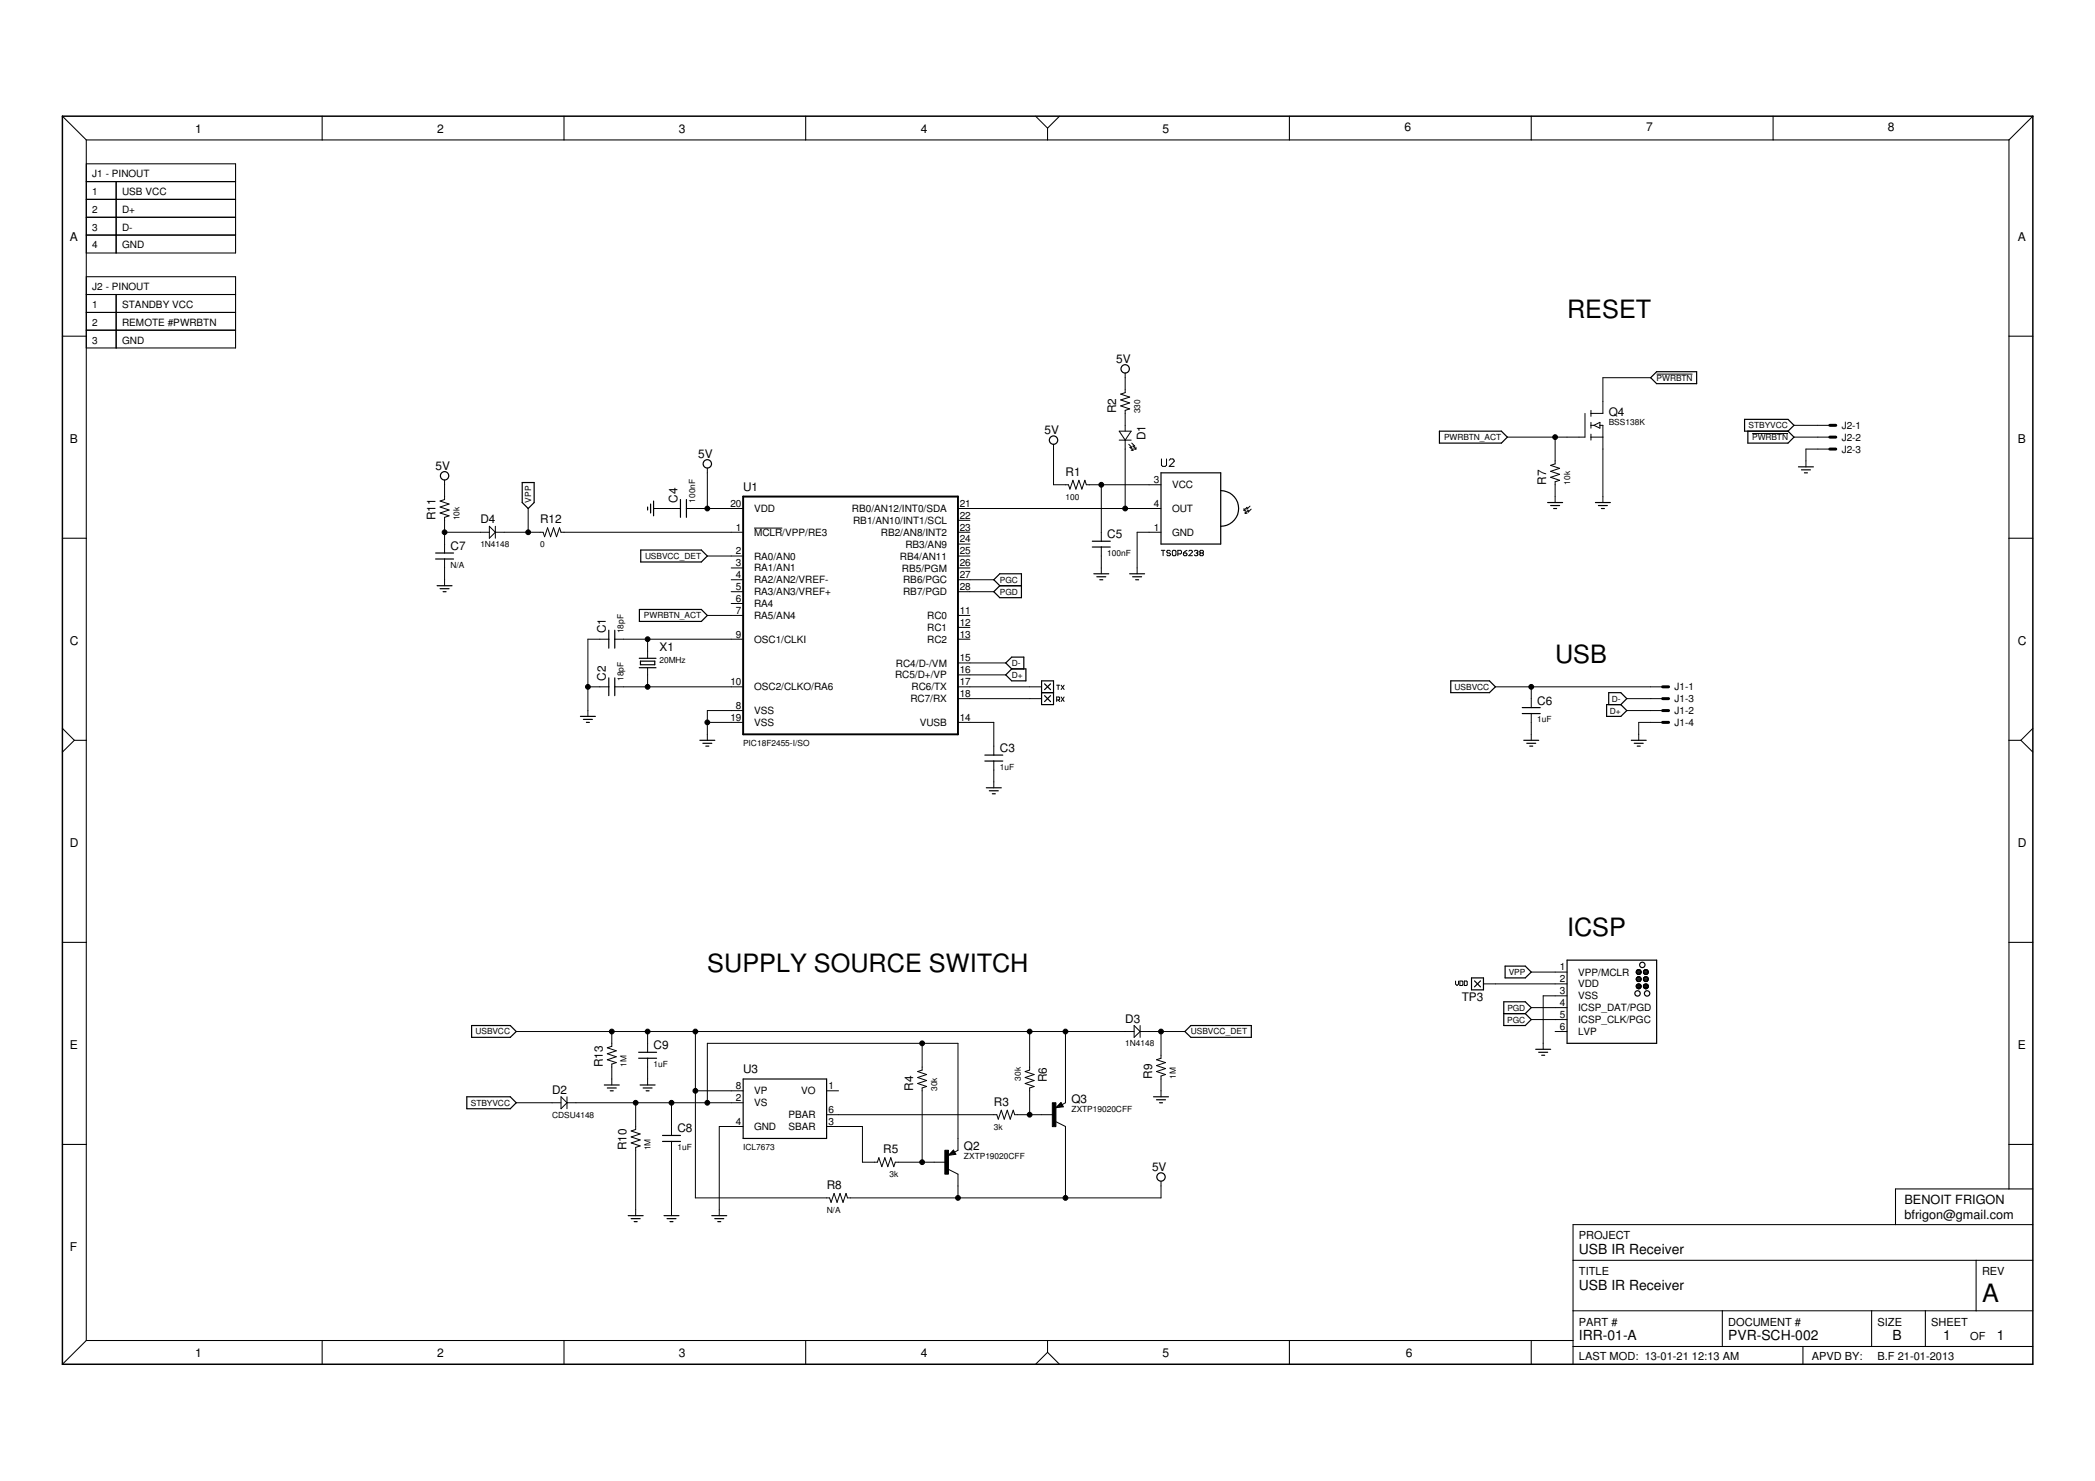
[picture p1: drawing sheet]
<svg xmlns="http://www.w3.org/2000/svg" width="297mm" height="210mm" viewBox="0 0 297 210" stroke-linecap="round" stroke-linejoin="round" font-family="sans-serif">
<g fill="none" stroke="#000" stroke-width=".14">
<path d="M159.5 52.9v2.7l-.6 .3 1.3 .4-1.3 .4 1.3 .4-1.3 .4 1.3 .5-.7 .2v2.9M224.7 58.6v3.4h-11M225.6 58.2v.8M225.6 59.9v.8M234 53.5h-6.7v5.1h-1.7M234.9 53h5.1M63 75.4h6.4M63 68v2.8l-.6 .2 1.3 .4-1.3 .5 1.3 .4-1.3 .4 1.3 .4-.7 .2v5.1M63 79.2v3.8M69.4 74.6l.8 .8-.8 .9zM70.2 75.4h6.8l.2 .7 .4-1.3 .5 1.3 .4-1.3 .4 1.3 .4-1.3 .2 .6h25.9M70.2 74.6v1.7"/>
<path d="M74.9 72.1v3.3M92.7 72.1h3.8M97.3 72.1h8.1M100.3 78.8h5.1M100.3 66.3v5.8M106.9 74.8h4M135.8 72.1h28.8M135.8 73.7h1.7M135.8 75.4h1.7M135.8 77.1h1.7M135.8 78.8h1.7M149.4 63v5.7h2.1l.2 .6 .4-1.2 .4 1.2 .5-1.2 .4 1.2 .4-1.2 .2 .6h10.6"/>
<path d="M156.1 68.7v8M156.1 77.5v3.8M158.7 61.1h1.7l-.9 1.3zM158.7 62.4h1.7M159.5 62.4v9.7M160 63l.5 .4h-.3l.4 .4M160.4 63.8h.2M160.5 62.8l.4 .4h-.3l.5 .4M160.6 63.6v.2M160.8 63.6h.3M161.1 63.4v.2M164.6 75.4h-3.4v5.9"/>
<path d="M164.7 78h.5M164.7 65v.9l.1 .2h.4l.2-.2v-.9M164.9 78v.8M165.8 65.2l.1-.2h.4l.2 .2v.2l-.7 .7h.7M165.9 78.1l-.1-.1h-.2l-.2 .3 .2 .1h.2l.1 .2-.1 .2h-.2l-.2-.2M166.3 78h.3l.1 .1v.5l-.1 .2h-.3l-.1-.2v-.5zM167 78.5h.4l.1-.1v-.3l-.1-.1h-.4v.8M167.8 78.4h.4l.1 .2-.1 .2h-.3l-.1-.2zM168.3 78l-.5 .4M168.6 78.1l.1-.1h.2l.2 .1v.2l-.5 .5h.5M169.3 78.1l.2-.1h.2l.1 .1-.1 .3M169.6 78.4h.1"/>
<path d="M169.7 78.4l.1 .1-.1 .3h-.2l-.2-.2M170.2 78.4l-.1-.1 .1-.3h.3l.1 .1-.1 .3M170.2 78.4h.3M170.2 78.4l-.1 .1 .1 .3h.3l.1-.2-.1-.2M176.4 72.1v.2M176.4 72.3h.2M176.6 72.5v.2M176.6 72.7h.2M177.2 71.7l-.4 .5v-.3l-.4 .4M177.4 72.2l-.4 .4v-.3l-.4 .4M220.5 62v3.7l-.6 .3 1.2 .4-1.2 .4 1.2 .4-1.2 .4 1.2 .5-.6 .2v2.9M225.6 62h1.7"/>
<path d="M225.6 60.3h.4M225.6 61.5v.9M226 60.3l.8-.4v.8zM226.8 60.3h.5v10.9M248.4 61.4h5.1M254.4 62h5M254.4 60.3h5M259.4 63.6h-3.3v2.6M83.4 97.3h2.9M86.3 90.6h-2.9v10.9M87.2 90.6h18.2M87.2 97.3h18.2"/>
<path d="M91.8 90.6v2.7M91.8 94.6v2.7M100.3 87.2h5.1M103.7 80.5h1.7M103.7 82.2h1.7M103.7 83.9h1.7M103.7 85.5h1.7M135.8 80.5h1.7M135.8 82.2h5.1M135.8 83.9h5.1M135.8 87.2h1.7M135.8 88.9h1.7"/>
<path d="M135.8 90.6h1.7M135.8 94h6.8M135.8 95.7h6.8M135.8 97.3h11.9M135.8 99h11.9M149.8 97.1h.4M149.8 99.2h.3l.1-.1-.1-.3h-.3v.6M150 97.1v.6M150 99.2l.2 .2M150.5 97.1l.4 .6M150.5 98.8l.4 .6M150.9 97.1l-.4 .6"/>
<path d="M150.9 98.8l-.4 .6M212 97.3h23.7M217.1 97.3v3M230.7 99h5M100.3 102.4h5.1M105.4 100.7h-5.1v4.2M135.8 102.4h5.1v4.6M140.9 107.9v3.8M217.1 101.1v3.8M230.7 100.7h5M235.7 102.4h-3.4v2.5M206.4 139v.5l.2 .2 .2-.2v-.5"/>
<path d="M207 139h.3l.1 .1v.5l-.1 .1h-.3zM207.6 139h.3l.1 .1-.1 .6h-.3zM210.3 139.4h11.9M217.1 137.8h5.1M73.2 146.2h87.6M73.2 156.3h6.3M79.5 155.4l.9 .9-.9 .8zM80.4 156.3h25M80.4 155.4v1.7M86.7 146.2v2.1l-.6 .2 1.3 .4-1.3 .5 1.3 .4-1.3 .4 1.3 .4-.7 .2v3M90.1 156.3v3.8l-.6 .2 1.3 .4-1.3 .4 1.3 .5-1.3 .4 1.3 .4-.7 .2v9.7M91.8 146.2v2.9"/>
<path d="M91.8 150v3.8M95.2 156.3v4.6M98.6 154.6h6.8M98.6 146.2v23.6h19l.2 .6 .5-1.3 .4 1.3 .4-1.3 .4 1.3 .5-1.3 .2 .7h44.4v-2.4M100.3 156.3v-8.4h35.5v15.1l-.5 .3M105.4 159.7h-3.4v12.6M117.2 154.6h1.7M117.2 159.7h5.1v5h2.1l.2-.6 .4 1.3 .5-1.3 .4 1.3 .4-1.3 .4 1.3 .2-.7h7.2M117.2 158h24.1l.2 .6 .5-1.2 .4 1.2 .4-1.2 .4 1.2 .5-1.2 .2 .6h5.5M130.7 147.9v3.8l-.6 .2 1.3 .4-1.3 .4 1.3 .4-1.3 .5 1.3 .4-.7 .2v10.5M146 146.2v5.5l-.6 .2 1.2 .4-1.2 .4 1.2 .4-1.2 .5 1.2 .4-.6 .2v3.8M149.7 159l1.4 .7v10.1"/>
<path d="M150.4 156.3l.4 .6-1.1 .1zM151.1 146.2v10.1l-.5 .3M160.8 145.4l.8 .8-.8 .8zM161.6 146.2h6.4M161.6 145.4v1.6M164.6 146.2v3.8l-.6 .2 1.2 .4-1.2 .4 1.2 .4-1.2 .5 1.2 .4-.6 .2v2.9M217.1 142.8h5.1M217.1 144.5h5.1M220.5 146.2h1.7M222.2 141.1h-3.4v7.6M95.2 161.8v10.5M134.5 165.7l1.3 .7v3.4"/>
<path d="M135.2 163l.3 .6-1 .1z"/>
</g>
<g fill="none" stroke="#000" stroke-width=".17">
<path d="M234.9 52.7h5.7v1.7h-5.7l-.9-.9zM247.4 59.4h6.1l.9 .9-.9 .8h-6.1zM61.8 78.4h2.5M61.8 79.2h2.5M74 68.4h1.7v2.8l-.8 .9-.9-.9zM90.8 78h8.6l.9 .8-.9 .9h-8.6zM91.8 71.9v.4M92.2 71.4v1.3M92.7 71v2.1M96.5 70.8v2.5M97.3 70.8v2.5M154.9 76.7h2.5"/>
<path d="M154.9 77.5h2.5M164.6 67h8.5v10.1h-8.5zM173.1 69.5a2.53 2.53 0 0 1 2.5 2.6 2.53 2.53 0 0 1-2.5 2.5M204.1 61.1h8.8l.8 .9-.8 .8h-8.8zM219.4 71.2h2.2M219.9 71.6h1.2M220.3 72.1h.4M226.2 71.2h2.1M226.6 71.6h1.3M227.1 72.1h.4M247.8 61.1v1.7h5.7l.9-.8-.9-.9M255 66.2h2.1"/>
<path d="M255.4 66.6h1.3M255.8 67h.5M62 83h2.1M62.4 83.4h1.3M62.8 83.9h.4M86.3 89.3v2.6M86.3 96.1v2.5M87.2 89.3v2.6M87.2 96.1v2.5M90.6 94.6h2.4M90.6 93.3h2.4M90.7 86.4h8.7l.9 .8-.9 .9h-8.7z"/>
<path d="M90.8 93.7h2v.5h-2zM140.9 82.2l.9-.9h3v3.4h-3l-.9-.8 .9-.9zM141.8 83h3M142.6 95.7l.8-.9h2.1v1.7h-2.1zM143.4 94.8l-.8-.8 .8-.9h1.8v1.7M147.7 96.5h1.7v3.4h-1.7zM147.7 98.2h1.7M148.1 96.9l.8 .8M148.1 98.6l.8 .8M148.9 96.9l-.8 .8M148.9 98.6l-.8 .8M155.1 81.3h2.1"/>
<path d="M155.5 81.7h1.3M155.9 82.2h.5M160.2 81.3h2.1M160.6 81.7h1.3M161 82.2h.4M205.7 96.5h5.5l.8 .8-.8 .9h-5.5zM227.8 99.9h2l.9 .8-.9 .8h-2zM228.1 99.9v-1.7h1.7l.9 .8-.9 .9M82.3 101.5h2.1M82.7 102h1.3M83.1 102.4h.5M99.2 104.9h2.1"/>
<path d="M99.7 105.3h1.2M100.1 105.7h.4M139.6 107h2.6M139.6 107.9h2.6M139.8 111.7h2.2M140.3 112.1h1.2M140.7 112.5h.4M215.8 100.3h2.6M215.8 101.1h2.6M216 104.9h2.2M216.5 105.3h1.2M216.9 105.7h.4"/>
<path d="M231.3 104.9h2.1M231.7 105.3h1.3M232.1 105.7h.5M208.6 138.6h1.7v1.7h-1.7zM209.1 139l.8 .9M209.9 139l-.8 .9M213.4 136.9h2.9l.8 .9-.8 .8h-2.9zM222.2 136.1h12.7v11.8h-12.7zM232 137.8h.7M232 138.7h.7M232 139.8h.7M232 139.7h.7"/>
<path d="M232 137.6a.34 .34 0 0 1 .4-.2 .34 .34 0 0 1 .3 .4M232 137.6h.7M232 137.6a.34 .34 0 0 0 .1 .4 .34 .34 0 0 0 .4 .1M232 138.9h.7M232.1 138.6h.5M232.1 137.9h.5M232.1 140h.5M232.1 139.6h.5M232.1 137.5h.5M232.1 139h.5M232.2 138.1h.3M232.2 138.5a.34 .34 0 0 0-.1 .5 .34 .34 0 0 0 .5 0 .34 .34 0 0 0-.1-.5"/>
<path d="M232.2 138.5h.3M232.6 137.9l-.1 .2M232.7 137.8l-.1 .1M233 137.8h.7M233 138.7h.7M233 139.8h.7M233 139.7h.7M233 137.6v.3M233 137.6a.34 .34 0 0 1 .4-.2 .34 .34 0 0 1 .3 .4M233 137.9l.2 .2M233 137.6h.7M233 138.9h.7"/>
<path d="M233.1 138.6h.6M233.1 137.9h.6M233.1 139.6a.35 .35 0 0 0 0 .4 .35 .35 0 0 0 .3 .1M233.1 139.6l.3-.2 .2 .2M233.1 140h.5M233.1 139.6h.5M233.1 137.5h.5M233.1 139h.5M233.2 138.1h.3M233.2 138.5a.34 .34 0 0 0-.1 .5 .34 .34 0 0 0 .5 0 .34 .34 0 0 0-.1-.5M233.2 138.5h.3M233.6 139.6a.35 .35 0 0 1-.2 .5"/>
<path d="M233.7 137.9l-.2 .2M233.7 137.8v.1M66.2 155.4h6.1l.9 .9-.9 .8h-6.1zM66.9 145.4h5.4l.9 .8-.9 .8h-5.4zM85.7 153.8h2.1M86.1 154.2h1.3M86.5 154.6h.5M90.6 149.1h2.5M90.6 150h2.5M90.8 153.8h2.1M91.2 154.2h1.3M91.6 154.6h.4"/>
<path d="M105.4 152.9h11.8v8.5h-11.8zM150.4 156.7h-.3l.3-.2 .2 .3-.7 .1 .5-.5 .2 .4M163.6 155.4h2.1M164 155.9h1.2M164.4 156.3h.4M168.8 145.4h8.6v1.6h-8.6l-.8-.8zM213.2 142h3.1l.8 .8-.8 .9 .8 .8-.8 .9h-3.1zM213.2 143.7h3.1M217.7 148.7h2.2M218.2 149.1h1.2M218.6 149.6h.4M89.1 172.3h2.1"/>
<path d="M89.5 172.7h1.3M89.9 173.1h.4M93.9 160.9h2.6M93.9 161.8h2.6M94.1 172.3h2.2M94.6 172.7h1.2M95 173.1h.4M100.9 172.3h2.1M101.3 172.7h1.3M101.8 173.1h.4M135.1 163.4h-.2l.2-.1 .2 .2-.7 .1 .5-.5 .3 .4"/>
<circle cx="159.5" cy="52.3" r=".59"/>
<circle cx="63" cy="67.4" r=".59"/>
<circle cx="100.3" cy="65.7" r=".59"/>
<circle cx="149.4" cy="62.4" r=".59"/>
<circle cx="232.3" cy="139.8" r=".34"/>
<circle cx="232.9" cy="136.8" r=".38"/>
<circle cx="232.2" cy="140.8" r=".38"/>
<circle cx="233.5" cy="140.8" r=".38"/>
<circle cx="164.6" cy="166.8" r=".59"/>
</g>
<g fill="none" stroke="#000" stroke-width=".15">
<path d="M8.8 16.5l3.4 3.3M12.2 19.8v170.2M12.2 19.8h272.6M45.7 16.5v3.3M80 16.5v3.3M114.2 16.5v3.3M146.8 16.5l1.7 1.7M148.5 18.2v1.6M150.2 16.5l-1.7 1.7M182.8 16.5v3.3M217.1 16.5v3.3M251.4 16.5v3.3"/>
<path d="M284.8 19.8v148.7M288.2 16.5l-3.4 3.3M12.2 28.3h21.2M12.2 25.7h21.2M12.2 30.8h21.2M12.2 33.3h21.2M12.2 23.2h21.2v12.7h-21.2M12.2 39.2h21.2v10.1h-21.2M16.5 25.7v10.2M8.8 47.6h3.4M12.2 44.3h21.2M12.2 41.7h21.2"/>
<path d="M12.2 46.8h21.2M16.5 41.7v7.6M284.8 47.6h3.4M8.8 76.3h3.4M284.8 76.3h3.4M8.8 103.2l1.7 1.7M10.5 104.9h1.7M10.5 104.9l-1.7 1.7M284.8 104.9h1.7M286.5 104.9l1.7 1.7M288.2 103.2l-1.7 1.7M8.8 133.6h3.4"/>
<path d="M284.8 133.6h3.4M8.8 162.2h3.4M223 178.6h65.2M280.2 178.6v7.2M284.8 162.2h3.4M288.2 173.6h-65.2v19.8M288.2 168.5h-19.4v5.1M12.2 190l-3.4 3.4M12.2 190h210.8M45.7 190v3.4M80 190v3.4M114.2 190v3.4"/>
<path d="M148.5 190v1.7M148.5 191.7l-1.7 1.7M148.5 191.7l1.7 1.7M182.8 190v3.4M217.1 190v3.4M223 185.8h65.2M223 190.8h65.2M244.2 185.8v5M255.6 190.8v2.6M265.4 185.8v5M273 185.8v5"/>
</g>
<path d="M8.8 16.5h279.4v176.9h-279.4z" fill="none" stroke="#000" stroke-width=".21"/>
<path d="M105.4 70.4h30.4v33.7h-30.4z" fill="none" stroke="#000" stroke-width=".28"/>
<path d="M259.4 62h.9M259.4 63.6h.9M259.4 60.3h.9M235.7 99h.9M235.7 97.3h.9M235.7 100.7h.9M235.7 102.4h.9" fill="none" stroke="#000" stroke-width=".42"/>
<path d="M149.2 156.3h.5v3.4h-.5zM134 163h.5v3.4h-.5z" fill="#000" stroke="#000" stroke-width=".14"/>
<g fill="#000" stroke="#000" stroke-width=".14">
<circle cx="63" cy="75.4" r=".34"/>
<circle cx="74.9" cy="75.4" r=".34"/>
<circle cx="100.3" cy="72.1" r=".34"/>
<circle cx="156.1" cy="68.7" r=".34"/>
<circle cx="159.5" cy="72.1" r=".34"/>
<circle cx="220.5" cy="62" r=".34"/>
<circle cx="83.4" cy="97.3" r=".34"/>
<circle cx="91.8" cy="90.6" r=".34"/>
<circle cx="91.8" cy="97.3" r=".34"/>
<circle cx="217.1" cy="97.3" r=".34"/>
<circle cx="100.3" cy="102.4" r=".34"/>
<circle cx="86.7" cy="146.2" r=".34"/>
<circle cx="90.1" cy="156.3" r=".34"/>
<circle cx="91.8" cy="146.2" r=".34"/>
<circle cx="95.2" cy="156.3" r=".34"/>
<circle cx="98.6" cy="146.2" r=".34"/>
<circle cx="98.6" cy="154.6" r=".34"/>
<circle cx="100.3" cy="156.3" r=".34"/>
<circle cx="130.7" cy="147.9" r=".34"/>
<circle cx="146" cy="146.2" r=".34"/>
<circle cx="146" cy="158" r=".34"/>
<circle cx="151.1" cy="146.2" r=".34"/>
<circle cx="164.6" cy="146.2" r=".34"/>
<circle cx="130.7" cy="164.7" r=".34"/>
<circle cx="135.8" cy="169.8" r=".34"/>
<circle cx="151.1" cy="169.8" r=".34"/>
</g>
<g font-size="3.6">
<text x="222.2" y="45.1">RESET</text>
<text x="220.5" y="94">USB</text>
<text x="100.3" y="137.8">SUPPLY SOURCE SWITCH</text>
<text x="222.2" y="132.7">ICSP</text>
<text x="281" y="184.5">A</text>
</g>
<g font-size="2">
<text x="223.9" y="177.8">USB IR Receiver</text>
<text x="223.9" y="182.8">USB IR Receiver</text>
<text x="223.9" y="190">IRR-01-A</text>
<text x="245" y="190">PVR-SCH-002</text>
<text x="268.3" y="190">B</text>
<text x="275.5" y="190">1</text>
<text x="283.1" y="190">1</text>
</g>
<g font-size="1.8">
<text x="270" y="172.7">bfrigon@gmail.com</text>
<text x="270" y="170.6">BENOIT FRIGON</text>
</g>
<g font-size="1.7">
<text x="27.7" y="18.8">1</text>
<text x="62" y="18.8">2</text>
<text x="96.3" y="18.8">3</text>
<text x="130.5" y="18.8">4</text>
<text x="164.8" y="18.8">5</text>
<text x="199.1" y="18.6">6</text>
<text x="233.4" y="18.6">7</text>
<text x="267.7" y="18.6">8</text>
<text x="9.9" y="34.2">A</text>
<text x="286.1" y="34.2">A</text>
<text x="158.3" y="51.4">5V</text>
<text x="158.3" y="58.6" transform="rotate(-90 158.3 58.6)">R2</text>
<text x="228.1" y="59">Q4</text>
<text x="9.9" y="62.8">B</text>
<text x="99" y="64.9">5V</text>
<text x="148.1" y="61.5">5V</text>
<text x="162.4" y="62.4" transform="rotate(-90 162.4 62.4)">D1</text>
<text x="286.1" y="62.8">B</text>
<text x="61.8" y="66.6">5V</text>
<text x="96" y="71.2" transform="rotate(-90 96 71.2)">C4</text>
<text x="105.4" y="69.5">U1</text>
<text x="151.1" y="67.4">R1</text>
<text x="219.2" y="68.7" transform="rotate(-90 219.2 68.7)">R7</text>
<text x="61.8" y="73.8" transform="rotate(-90 61.8 73.8)">R11</text>
<text x="63.9" y="78">C7</text>
<text x="68.1" y="74.2">D4</text>
<text x="76.6" y="74.2">R12</text>
<text x="157" y="76.3">C5</text>
<text x="85.9" y="89.8" transform="rotate(-90 85.9 89.8)">C1</text>
<text x="9.9" y="91.4">C</text>
<text x="93.5" y="92.3">X1</text>
<text x="286.1" y="91.4">C</text>
<text x="85.9" y="96.5" transform="rotate(-90 85.9 96.5)">C2</text>
<text x="218" y="99.9">C6</text>
<text x="141.8" y="106.6">C3</text>
<text x="9.9" y="120.1">D</text>
<text x="286.1" y="120.1">D</text>
<text x="207.3" y="141.9">TP3</text>
<text x="9.9" y="148.7">E</text>
<text x="92.7" y="148.7">C9</text>
<text x="159.5" y="144.9">D3</text>
<text x="286.1" y="148.7">E</text>
<text x="78.3" y="155">D2</text>
<text x="85.5" y="151.2" transform="rotate(-90 85.5 151.2)">R13</text>
<text x="105.4" y="152.1">U3</text>
<text x="129.5" y="154.6" transform="rotate(-90 129.5 154.6)">R4</text>
<text x="148.4" y="153.4" transform="rotate(-90 148.4 153.4)">R6</text>
<text x="163.3" y="152.9" transform="rotate(-90 163.3 152.9)">R9</text>
<text x="96" y="160.5">C8</text>
<text x="140.9" y="156.7">R3</text>
<text x="151.9" y="156.3">Q3</text>
<text x="88.8" y="163" transform="rotate(-90 88.8 163)">R10</text>
<text x="125.2" y="163.5">R5</text>
<text x="136.7" y="163">Q2</text>
<text x="163.3" y="166">5V</text>
<text x="117.2" y="168.5">R8</text>
<text x="9.9" y="177.4">F</text>
<text x="27.7" y="192.3">1</text>
<text x="62" y="192.3">2</text>
<text x="96.3" y="192.3">3</text>
<text x="130.5" y="192.3">4</text>
<text x="164.8" y="192.3">5</text>
<text x="199.3" y="192.3">6</text>
</g>
<g font-size="1.6">
<text x="223.9" y="175.7">PROJECT</text>
<text x="223.9" y="180.7">TITLE</text>
<text x="281" y="180.7">REV</text>
<text x="223.9" y="187.9">PART #</text>
<text x="245" y="187.9">DOCUMENT #</text>
<text x="266.2" y="187.9">SIZE</text>
<text x="273.8" y="187.9">SHEET</text>
<text x="279.3" y="190">OF</text>
<text x="223.9" y="192.7">LAST MOD: 13-01-21</text>
<text x="239.9" y="192.7">12:13 AM</text>
<text x="256.9" y="192.7">APVD BY:</text>
<text x="266.2" y="192.7">B.F 21-01-2013</text>
</g>
<g font-size="1.4">
<text x="13.1" y="27.6">1</text>
<text x="13.1" y="25.1">J1 - PINOUT</text>
<text x="17.3" y="27.6">USB VCC</text>
<text x="13.1" y="30.2">2</text>
<text x="13.1" y="32.7">3</text>
<text x="13.1" y="35.2">4</text>
<text x="17.3" y="30.2">D+</text>
<text x="17.3" y="32.7">D-</text>
<text x="17.3" y="35.2">GND</text>
<text x="13.1" y="41.1">J2 - PINOUT</text>
<text x="13.1" y="43.6">1</text>
<text x="13.1" y="46.2">2</text>
<text x="17.3" y="43.6">STANDBY VCC</text>
<text x="17.3" y="46.2">REMOTE #PWRBTN</text>
<text x="13.1" y="48.7">3</text>
<text x="17.3" y="48.7">GND</text>
<text x="261.1" y="62.5">J2-2</text>
<text x="261.1" y="64.1">J2-3</text>
<text x="261.1" y="60.8">J2-1</text>
<text x="103.6" y="71.8">20</text>
<text x="136.1" y="71.8">21</text>
<text x="163.6" y="68.5">3</text>
<text x="163.6" y="71.8">4</text>
<text x="166.2" y="69.2">VCC</text>
<text x="104.3" y="75.2">1</text>
<text x="106.9" y="75.9">MCLR/VPP/RE3</text>
<text x="106.9" y="72.6">VDD</text>
<text x="120.8" y="72.6">RB0/AN12/INT0/SDA</text>
<text x="121" y="74.3">RB1/AN10/INT1/SCL</text>
<text x="124.9" y="75.9">RB2/AN8/INT2</text>
<text x="128.4" y="77.6">RB3/AN9</text>
<text x="136.1" y="73.5">22</text>
<text x="136.1" y="75.2">23</text>
<text x="136.1" y="76.9">24</text>
<text x="163.6" y="75.2">1</text>
<text x="166.2" y="75.9">GND</text>
<text x="166.2" y="72.6">OUT</text>
<text x="104.3" y="78.6">2</text>
<text x="104.3" y="80.3">3</text>
<text x="104.3" y="81.9">4</text>
<text x="104.3" y="83.6">5</text>
<text x="106.9" y="79.3">RA0/AN0</text>
<text x="106.9" y="81">RA1/AN1</text>
<text x="106.9" y="82.7">RA2/AN2/VREF-</text>
<text x="127.6" y="79.3">RB4/AN11</text>
<text x="127.9" y="81">RB5/PGM</text>
<text x="128.1" y="82.7">RB6/PGC</text>
<text x="136.1" y="78.6">25</text>
<text x="136.1" y="80.3">26</text>
<text x="136.1" y="81.9">27</text>
<text x="136.1" y="83.6">28</text>
<text x="104.3" y="85.3">6</text>
<text x="104.3" y="87">7</text>
<text x="106.9" y="84.4">RA3/AN3/VREF+</text>
<text x="106.9" y="86">RA4</text>
<text x="106.9" y="87.7">RA5/AN4</text>
<text x="128.1" y="84.4">RB7/PGD</text>
<text x="131.5" y="87.7">RC0</text>
<text x="131.5" y="89.4">RC1</text>
<text x="136.1" y="87">11</text>
<text x="136.1" y="88.7">12</text>
<text x="104.3" y="90.4">9</text>
<text x="106.9" y="91.1">OSC1/CLKI</text>
<text x="127" y="94.5">RC4/D-/VM</text>
<text x="131.5" y="91.1">RC2</text>
<text x="136.1" y="90.4">13</text>
<text x="136.1" y="93.7">15</text>
<text x="136.1" y="95.4">16</text>
<text x="103.6" y="97.1">10</text>
<text x="104.3" y="100.5">8</text>
<text x="106.9" y="97.8">OSC2/CLKO/RA6</text>
<text x="106.9" y="101.2">VSS</text>
<text x="126.9" y="96.2">RC5/D+/VP</text>
<text x="129.1" y="99.5">RC7/RX</text>
<text x="129.2" y="97.8">RC6/TX</text>
<text x="136.1" y="97.1">17</text>
<text x="136.1" y="98.8">18</text>
<text x="237.4" y="99.5">J1-3</text>
<text x="237.4" y="101.2">J1-2</text>
<text x="237.4" y="97.8">J1-1</text>
<text x="103.6" y="102.2">19</text>
<text x="106.9" y="102.9">VSS</text>
<text x="130.4" y="102.9">VUSB</text>
<text x="136.1" y="102.2">14</text>
<text x="237.4" y="102.9">J1-4</text>
<text x="221.2" y="137.5">1</text>
<text x="221.2" y="139.2">2</text>
<text x="221.2" y="140.9">3</text>
<text x="221.2" y="142.6">4</text>
<text x="223.7" y="138.3">VPP/MCLR</text>
<text x="223.7" y="140">VDD</text>
<text x="223.7" y="141.6">VSS</text>
<text x="223.7" y="143.3">ICSP_DAT/PGD</text>
<text x="221.2" y="144.3">5</text>
<text x="221.2" y="146">6</text>
<text x="223.7" y="145">ICSP_CLK/PGC</text>
<text x="223.7" y="146.7">LVP</text>
<text x="104.3" y="154.4">8</text>
<text x="106.9" y="155.1">VP</text>
<text x="113.6" y="155.1">VO</text>
<text x="117.4" y="154.4">1</text>
<text x="104.3" y="156.1">2</text>
<text x="104.3" y="159.4">4</text>
<text x="106.9" y="156.8">VS</text>
<text x="106.9" y="160.2">GND</text>
<text x="111.8" y="160.2">SBAR</text>
<text x="111.8" y="158.5">PBAR</text>
<text x="117.4" y="159.4">3</text>
<text x="117.4" y="157.7">6</text>
</g>
<g font-size="1.2">
<text x="234.9" y="54">PWRBTN</text>
<text x="161.7" y="58.6" transform="rotate(-90 161.7 58.6)">330</text>
<text x="204.7" y="62.4">PWRBTN_ACT</text>
<text x="228.1" y="60.3">BSS138K</text>
<text x="247.9" y="60.7">STBYVCC</text>
<text x="248.4" y="62.4">PWRBTN</text>
<text x="75.3" y="71.2" transform="rotate(-90 75.3 71.2)">VPP</text>
<text x="98.6" y="71.2" transform="rotate(-90 98.6 71.2)">100nF</text>
<text x="151.1" y="70.8">100</text>
<text x="222.6" y="68.7" transform="rotate(-90 222.6 68.7)">10k</text>
<text x="65.1" y="73.8" transform="rotate(-90 65.1 73.8)">10k</text>
<text x="68.1" y="77.5">1N4148</text>
<text x="76.6" y="77.5">0</text>
<text x="63.9" y="80.5">N/A</text>
<text x="91.5" y="79.2">USBVCC_DET</text>
<text x="141.8" y="82.6">PGC</text>
<text x="157" y="78.8">100nF</text>
<text x="88.4" y="89.8" transform="rotate(-90 88.4 89.8)">18pF</text>
<text x="91.3" y="87.7">PWRBTN_ACT</text>
<text x="141.8" y="84.3">PGD</text>
<text x="93.5" y="94">20MHz</text>
<text x="143.5" y="94.4">D-</text>
<text x="88.4" y="96.5" transform="rotate(-90 88.4 96.5)">18pF</text>
<text x="143.5" y="96.1">D+</text>
<text x="206.2" y="97.8">USBVCC</text>
<text x="228.3" y="101.1">D+</text>
<text x="228.6" y="99.4">D-</text>
<text x="105.4" y="105.8">PIC18F2455-I/SO</text>
<text x="218" y="102.4">1uF</text>
<text x="141.8" y="109.1">1uF</text>
<text x="213.7" y="143.2">PGD</text>
<text x="213.9" y="138.2">VPP</text>
<text x="67.4" y="146.6">USBVCC</text>
<text x="159.5" y="148.3">1N4148</text>
<text x="168.9" y="146.6">USBVCC_DET</text>
<text x="213.7" y="144.9">PGC</text>
<text x="88.8" y="151.2" transform="rotate(-90 88.8 151.2)">1M</text>
<text x="92.7" y="151.2">1uF</text>
<text x="132.9" y="154.6" transform="rotate(-90 132.9 154.6)">30k</text>
<text x="144.7" y="153.1" transform="rotate(-90 144.7 153.1)">30k</text>
<text x="166.7" y="152.9" transform="rotate(-90 166.7 152.9)">1M</text>
<text x="66.8" y="156.7">STBYVCC</text>
<text x="78.3" y="158.4">CDSU4148</text>
<text x="140.9" y="160.1">3k</text>
<text x="151.9" y="157.6">ZXTP19020CFF</text>
<text x="92.2" y="163" transform="rotate(-90 92.2 163)">1M</text>
<text x="96" y="163">1uF</text>
<text x="105.4" y="163">ICL7673</text>
<text x="126.1" y="166.8">3k</text>
<text x="136.7" y="164.3">ZXTP19020CFF</text>
<text x="117.2" y="171.9">N/A</text>
</g>
</svg>
